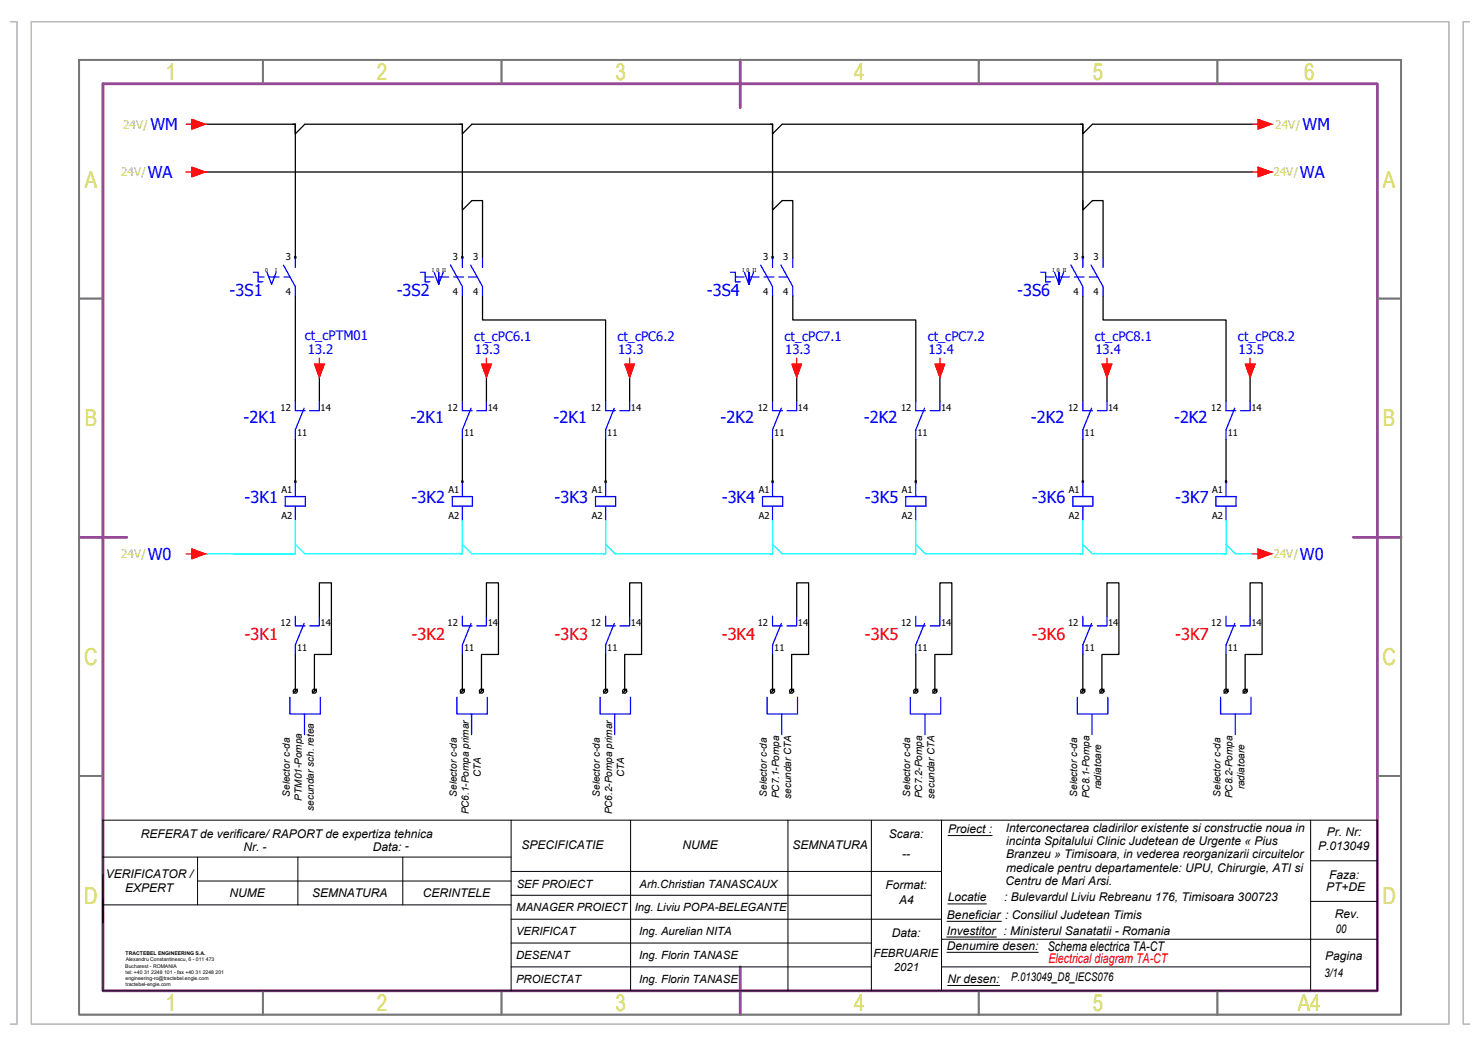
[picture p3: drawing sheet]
<svg xmlns="http://www.w3.org/2000/svg" width="297mm" height="210mm" viewBox="0 0 297 210" stroke-linecap="round" stroke-linejoin="round" font-family="sans-serif">
<!-- layer: CP_LINENORM -->
<path d="M2.1 4.4h1.3v201.1h-1.3M6.3 4.4h284.5v201.1h-284.5zM295 4.4h-1.3v201.1h1.3" fill="none" stroke="#bababa" stroke-width=".25"/>
<!-- layer: CP_FRAME -->
<path d="M20.7 16.8h255.7v182h-255.7zM148.6 12v9.6M15.9 107.8h9.5M271.6 107.8h9.6M148.6 194v9.6" fill="none" stroke="#954a95" stroke-width=".51"/>
<!-- layer: CP_FRREF -->
<g fill="none" stroke="#767676" stroke-width=".36">
<path d="M15.9 12h265.3v191.6h-265.3zM52.8 12v4.8M100.7 12v4.8M196.4 12v4.8M244.3 12v4.8M15.9 59.9h4.8M276.4 59.9h4.8M15.9 155.7h4.8M276.4 155.7h4.8M52.8 198.8v4.8M100.7 198.8v4.8M196.4 198.8v4.8"/>
<path d="M244.3 198.8v4.8"/>
</g>
<!-- layer: c_cartus text -->
<g fill="none" stroke="#000" stroke-width=".2">
<path d="M20.7 175.6v9.6M20.7 172h81.9M39.7 172v9.6M39.7 176.8h62.9M59.8 172v9.6M80.8 172v9.6M102.6 174.9h86.4M102.6 179.7h72.3M102.6 164.6v34.2M126.6 164.6v34.2M158.1 164.6v34.2M174.9 164.6v34.2"/>
<path d="M189 164.6v34.2M190.3 167.7h8.8M263 164.6v34.2M263 172.7h13.4M276.4 164.6h-255.7v34.2h255.7M20.7 181.6h81.9M102.6 184.5h86.4M102.6 189.2h72.3M102.6 194h72.3M189 188.5h87.4M189 194h74M190 188h10"/>
<path d="M190.1 184.9h10.9M190.1 191.1h18.3M190.2 197.8h10.4M190.2 181.4h7.8M263 180.9h13.4"/>
</g>
<!-- layer: a_has_UPU -->
<path d="M276.4 164.6v34.2" fill="none" stroke="#000" stroke-width=".2"/>
<!-- layer: EPLAN311 -->
<g fill="none" stroke="#0ff" stroke-width=".25">
<path d="M41.2 111.1h18.1M58.8 111.1h.5v-1.9l1.9 1.9h31.6M59.3 104.5v4.7M92.3 111.1h.5v-1.9l1.9 1.9h26.8M92.8 104.5v4.7M121.1 111.1h.4v-1.9l2 1.9h31.6M121.5 104.5v4.7M154.6 111.1h.5v-1.9l1.9 1.9h26.8M155.1 104.5v4.7M183.3 111.1h.5v-1.9l1.9 1.9h31.6M183.8 104.5v4.7M216.8 111.1h.5v-1.9l2 1.9h26.8"/>
<path d="M217.3 104.5v4.7M245.6 111.1h.5v-1.9l1.9 1.9h3.3M246.1 104.5v4.7"/>
</g>
<g fill="#f00" stroke="#f00" stroke-width=".2">
<path d="M96.7 73.1h1.9l-1 2.6z"/>
<path d="M125.4 73.1h1.9l-.9 2.6z"/>
<path d="M63.1 73.1h2l-1 2.6z"/>
<path d="M158.9 73.1h2l-1 2.6z"/>
<path d="M187.7 73.1h1.9l-1 2.6z"/>
<path d="M221.2 73.1h1.9l-.9 2.6z"/>
<path d="M249.9 73.1h2l-1 2.6z"/>
<path d="M252.5 24l2.6 .9h-2.6zM252.5 24.9v1l2.6-1z"/>
<path d="M252.5 33.6l2.6 .9h-2.6zM252.5 34.5v1l2.6-1z"/>
<path d="M252.5 110.2l2.6 .9h-2.6zM252.5 111.1v1l2.6-1z"/>
<path d="M38.5 24l2.7 .9h-2.7zM38.5 24.9v1l2.7-1z"/>
<path d="M38.5 33.6l2.7 .9h-2.7zM38.5 34.5v1l2.7-1z"/>
<path d="M38.5 110.2l2.7 .9h-2.7zM38.5 111.1v1l2.7-1z"/>
</g>
<g fill="none" stroke="#f00" stroke-width=".25">
<path d="M37.3 24.9h1.2M37.3 34.5h1.2M38.5 24l2.7 .9-2.7 1zM38.5 33.6l2.7 .9-2.7 1zM251.3 24.9h1.2M251.3 34.5h1.2M252.5 24l2.6 .9-2.6 1zM252.5 33.6l2.6 .9-2.6 1zM63.1 73.1h2l-1 2.6zM64.1 71.9v1.2M96.7 73.1h1.9l-1 2.6zM97.6 71.9v1.2"/>
<path d="M125.4 73.1h1.9l-.9 2.6zM126.4 71.9v1.2M158.9 73.1h2l-1 2.6zM159.9 71.9v1.2M187.7 73.1h1.9l-1 2.6zM188.6 71.9v1.2M221.2 73.1h1.9l-.9 2.6zM222.2 71.9v1.2M249.9 73.1h2l-1 2.6zM250.9 71.9v1.2M37.3 111.1h1.2M38.5 110.2l2.7 .9-2.7 1z"/>
<path d="M251.3 111.1h1.2M252.5 110.2l2.6 .9-2.6 1z"/>
</g>
<!-- layer: 0 -->
<g fill="none" stroke="#000" stroke-width=".25">
<path d="M41.2 34.5h210.1M41.2 24.9h18.1M92.3 24.9h.5v2l1.9-2h60.4v26.8M154.6 24.9h.5v2l1.9-2h60.3v26.8M216.8 24.9h.5v2l2-2h32M59.3 51.7v-26.8v2l1.9-2h31.6v26.8M59.3 59.4v21.1M92.8 40.3v1.9l1.9-1.9h2.1v11.4M92.8 59.4v21.1M96.8 59.4v4.8h24.7v16.3M155.1 40.3v1.9l1.9-1.9h2.1v11.4M155.1 59.4v21.1"/>
<path d="M159.1 59.4v4.8h24.7v16.3M217.3 40.3v1.9l2-1.9h2.1v11.4M217.3 59.4v21.1M221.4 59.4v4.8h24.7v16.3M64.1 75.7v4.8M97.6 75.7v4.8M126.4 75.7v4.8M159.9 75.7v4.8M188.6 75.7v4.8M222.2 75.7v4.8M250.9 75.7v4.8M59.3 88.2v8.6"/>
<path d="M92.8 88.2v8.6M121.5 88.2v8.6M155.1 88.2v8.6M183.8 88.2v8.6M217.3 88.2v8.6M246.1 88.2v8.6M59.3 131.4v7.3M59.7 138.3l-.8 .8M63.5 138.3l-.8 .8M64.1 123.7v-6.7h2.4v14.3h-3.4v7.4M92.8 131.4v7.3M93.2 138.3l-.8 .8"/>
<path d="M97.1 138.3l-.9 .8M97.6 123.7v-6.7h2.4v14.3h-3.4v7.4M121.5 131.4v7.3M121.9 138.3l-.8 .8M125.8 138.3l-.8 .8M126.4 123.7v-6.7h2.4v14.3h-3.4v7.4M155.1 131.4v7.3M155.5 138.3l-.8 .8M159.3 138.3l-.8 .8M159.9 123.7v-6.7h2.4v14.3h-3.4v7.4M183.8 131.4v7.3M184.2 138.3l-.8 .8"/>
<path d="M188.1 138.3l-.9 .8M188.6 123.7v-6.7h2.4v14.3h-3.4v7.4M217.3 131.4v7.3M217.7 138.3l-.8 .8M221.6 138.3l-.9 .8M222.2 123.7v-6.7h2.4v14.3h-3.4v7.4M246.1 131.4v7.3M246.5 138.3l-.9 .8M250.3 138.3l-.8 .8M250.9 123.7v-6.7h2.4v14.3h-3.4v7.4"/>
<circle cx="59.3" cy="138.7" r=".41"/>
<circle cx="63.1" cy="138.7" r=".41"/>
<circle cx="92.8" cy="138.7" r=".41"/>
<circle cx="96.6" cy="138.7" r=".41"/>
<circle cx="121.5" cy="138.7" r=".41"/>
<circle cx="125.4" cy="138.7" r=".41"/>
<circle cx="155" cy="138.7" r=".41"/>
<circle cx="158.9" cy="138.7" r=".41"/>
<circle cx="183.8" cy="138.7" r=".41"/>
<circle cx="187.6" cy="138.7" r=".41"/>
<circle cx="217.3" cy="138.7" r=".41"/>
<circle cx="221.1" cy="138.7" r=".41"/>
<circle cx="246.1" cy="138.7" r=".41"/>
<circle cx="249.9" cy="138.7" r=".41"/>
</g>
<!-- layer: EPLAN100 -->
<g fill="#000">
<circle cx="59.3" cy="51.7" r=".25"/>
<circle cx="92.8" cy="51.7" r=".25"/>
<circle cx="155.1" cy="51.7" r=".25"/>
<circle cx="217.3" cy="51.7" r=".25"/>
<circle cx="59.3" cy="96.8" r=".25"/>
<circle cx="92.8" cy="96.8" r=".25"/>
<circle cx="121.5" cy="96.8" r=".25"/>
<circle cx="155.1" cy="96.8" r=".25"/>
<circle cx="183.8" cy="96.8" r=".25"/>
<circle cx="217.3" cy="96.8" r=".25"/>
<circle cx="246.1" cy="96.8" r=".25"/>
</g>
<!-- layer: EPLAN300 -->
<g fill="none" stroke="#00f" stroke-width=".25">
<path d="M50.8 54.6h1v2h1M51.8 55.6h1.2M53.6 54.7l.9 2.4 .9-2.4M54 55.6h2M56.9 53.2l2.4 4.3v1.9M57 55.6h1.2M59.3 51.7v2M84.4 54.6h.9v2h1M85.3 55.6h1.8M87.1 54.7l.9 2.4v-2.4v2.4l.9-2.4M88.1 55.6h2M90.4 53.2l2.4 4.3v1.9"/>
<path d="M91.1 55.6h2M92.8 51.7v2M94.1 55.6h1.7M94.5 53.2l2.3 4.3v1.9M96.8 51.7v2M146.6 54.6h1v2h1M147.6 55.6h1.7M149.4 54.7l.9 2.4v-2.4v2.4l.9-2.4M150.3 55.6h2M152.7 53.2l2.4 4.3v1.9M153.3 55.6h2M155.1 51.7v2"/>
<path d="M156.3 55.6h1.8M156.7 53.2l2.4 4.3v1.9M159.1 51.7v2M208.9 54.6h1v2h.9M209.9 55.6h1.7M211.7 54.7l.9 2.4v-2.4v2.4l.9-2.4M212.6 55.6h2M214.9 53.2l2.4 4.3v1.9M215.6 55.6h2M217.3 51.7v2M218.6 55.6h1.7M219 53.2l2.4 4.3v1.9"/>
<path d="M221.4 51.7v2M57.2 99.6h4.1v2h-4.1zM59.3 80.5v1.9h1.9M59.3 96.8v2.8M61 81.9l-1.7 4.3v2M64.1 80.5v1.9h-1.9M90.8 99.6h4v2h-4zM92.8 80.5v1.9h1.9M92.8 96.8v2.8M94.5 81.9l-1.7 4.3v2M97.6 80.5v1.9h-1.9M119.5 99.6h4.1v2h-4.1z"/>
<path d="M121.5 80.5v1.9h2M121.5 96.8v2.8M123.3 81.9l-1.8 4.3v2M126.4 80.5v1.9h-2M153 99.6h4.1v2h-4.1zM155.1 80.5v1.9h1.9M155.1 96.8v2.8M156.8 81.9l-1.7 4.3v2M159.9 80.5v1.9h-1.9M181.8 99.6h4v2h-4zM183.8 80.5v1.9h1.9M183.8 96.8v2.8"/>
<path d="M185.6 81.9l-1.8 4.3v2M188.6 80.5v1.9h-1.9M215.3 99.6h4v2h-4zM217.3 80.5v1.9h2M217.3 96.8v2.8M219.1 81.9l-1.8 4.3v2M222.2 80.5v1.9h-2M244 99.6h4.1v2h-4.1zM246.1 80.5v1.9h1.9M246.1 96.8v2.8M247.8 81.9l-1.7 4.3v2M250.9 80.5v1.9h-2"/>
<path d="M59.3 101.6v2.9M92.8 101.6v2.9M121.5 101.6v2.9M155.1 101.6v2.9M183.8 101.6v2.9M217.3 101.6v2.9M246.1 101.6v2.9M59.3 123.7v1.9h1.9M61 125.1l-1.7 4.3v2M64.1 123.7v1.9h-1.9M92.8 123.7v1.9h1.9M94.5 125.1l-1.7 4.3v2"/>
<path d="M97.6 123.7v1.9h-1.9M121.5 123.7v1.9h2M123.3 125.1l-1.8 4.3v2M126.4 123.7v1.9h-2M155.1 123.7v1.9h1.9M156.8 125.1l-1.7 4.3v2M159.9 123.7v1.9h-1.9M183.8 123.7v1.9h1.9M185.6 125.1l-1.8 4.3v2M188.6 123.7v1.9h-1.9M217.3 123.7v1.9h2M219.1 125.1l-1.8 4.3v2"/>
<path d="M222.2 123.7v1.9h-2M246.1 123.7v1.9h1.9M247.8 125.1l-1.7 4.3v2M250.9 123.7v1.9h-2"/>
</g>
<!-- layer: 0 -->
<g fill="none" stroke="#00f" stroke-width=".25">
<path d="M58.2 139.9v3.4h6.1v-3.4M91.7 139.9v3.4h6.1v-3.4M120.4 139.9v3.4h6.1v-3.4M154 139.9v3.4h6.1v-3.4M182.7 139.9v3.4h6.1v-3.4M216.2 139.9v3.4h6.1v-3.4M245 139.9v3.4h6.1v-3.4M61.1 143.3v4.1M94.6 143.3v4.1M123.4 143.3v4.1M156.9 143.3v4.1M185.6 143.3v4.1"/>
<path d="M219.2 143.3v4.1M247.9 143.3v4.1"/>
</g>
<g font-size="4.7" fill="#dddd6e">
<text x="33.3" y="16.1">1</text>
<text x="75.7" y="16.1">2</text>
<text x="123.6" y="16.1">3</text>
<text x="171.5" y="16.1">4</text>
<text x="219.4" y="16">5</text>
<text x="261.7" y="16.1">6</text>
<text x="17" y="37.6">A</text>
<text x="277.6" y="37.6">A</text>
<text x="17" y="85.5">B</text>
<text x="277.6" y="85.5">B</text>
<text x="16.9" y="133.4">C</text>
<text x="277.5" y="133.4">C</text>
<text x="16.9" y="181.3">D</text>
<text x="277.5" y="181.3">D</text>
<text x="33.3" y="202.9">1</text>
<text x="75.7" y="202.9">2</text>
<text x="123.6" y="202.9">3</text>
<text x="171.5" y="202.9">4</text>
<text x="219.4" y="202.8">5</text>
<text x="260.5" y="202.9">A4</text>
</g>
<g font-size="3.3" fill="#00f">
<text x="30.2" y="26.1">WM</text>
<text x="261.4" y="26.1">WM</text>
<text x="29.6" y="35.7">WA</text>
<text x="260.9" y="35.7">WA</text>
<text x="46.1" y="59.4">-3S1</text>
<text x="79.6" y="59.4">-3S2</text>
<text x="141.9" y="59.4">-3S4</text>
<text x="204.1" y="59.4">-3S6</text>
<text x="48.9" y="84.9">-2K1</text>
<text x="82.4" y="84.9">-2K1</text>
<text x="111.1" y="84.9">-2K1</text>
<text x="144.6" y="84.9">-2K2</text>
<text x="173.4" y="84.9">-2K2</text>
<text x="206.9" y="84.9">-2K2</text>
<text x="235.6" y="84.9">-2K2</text>
<text x="49.1" y="100.9">-3K1</text>
<text x="82.6" y="100.9">-3K2</text>
<text x="111.3" y="100.9">-3K3</text>
<text x="144.9" y="100.9">-3K4</text>
<text x="173.6" y="100.9">-3K5</text>
<text x="207.1" y="100.9">-3K6</text>
<text x="235.9" y="100.9">-3K7</text>
<text x="29.6" y="112.3">W0</text>
<text x="260.9" y="112.3">W0</text>
</g>
<g font-size="3.3" fill="#f00">
<text x="49.1" y="128.3">-3K1</text>
<text x="82.6" y="128.3">-3K2</text>
<text x="111.3" y="128.3">-3K3</text>
<text x="144.9" y="128.3">-3K4</text>
<text x="173.6" y="128.3">-3K5</text>
<text x="207.1" y="128.3">-3K6</text>
<text x="235.9" y="128.3">-3K7</text>
</g>
<text font-size="2.7" x="210.3" y="190.8">Schema electrica TA-CT</text>
<text font-size="2.7" fill="#f00" x="210.4" y="193.3">Electrical diagram TA-CT</text>
<g font-size="2.6" fill="#00f">
<text x="61.2" y="68.3">ct_cPTM01</text>
<text x="61.8" y="71.1">13.2</text>
<text x="95.2" y="68.5">ct_cPC6.1</text>
<text x="95.3" y="71.1">13.3</text>
<text x="123.9" y="68.5">ct_cPC6.2</text>
<text x="124.1" y="71.1">13.3</text>
<text x="157.4" y="68.5">ct_cPC7.1</text>
<text x="157.6" y="71.1">13.3</text>
<text x="186.2" y="68.5">ct_cPC7.2</text>
<text x="186.3" y="71.1">13.4</text>
<text x="219.7" y="68.5">ct_cPC8.1</text>
<text x="219.8" y="71.1">13.4</text>
<text x="248.5" y="68.5">ct_cPC8.2</text>
<text x="248.6" y="71.1">13.5</text>
</g>
<g font-size="2.4" fill="#a5dd6e">
<text x="24.7" y="25.8">24V/</text>
<text x="256" y="25.8">24V/</text>
<text x="24.3" y="35.4">24V/</text>
<text x="255.6" y="35.4">24V/</text>
<text x="24.3" y="112">24V/</text>
<text x="255.6" y="112">24V/</text>
</g>
<g font-size="2.4">
<text x="190.3" y="167.2">Proiect :</text>
<text x="201.9" y="166.9">Interconectarea cladirilor existente si constructie noua in</text>
<text x="266.3" y="167.8">Pr. Nr:</text>
<text x="28.2" y="168.1">REFERAT de verificare/ RAPORT de expertiza tehnica</text>
<text x="48.9" y="170.7">Nr. -</text>
<text x="74.8" y="170.7">Data: -</text>
<text x="104.6" y="170.4">SPECIFICATIE</text>
<text x="137" y="170.4">NUME</text>
<text x="159.1" y="170.4">SEMNATURA</text>
<text x="178.4" y="168.2">Scara:</text>
<text x="181.1" y="172.1">--</text>
<text x="201.9" y="172.2">Branzeu » Timisoara, in vederea reorganizarii circuitelor</text>
<text x="202" y="169.6">incinta Spitalului Clinic Judetean de Urgente « Pius</text>
<text x="264.6" y="170.5">P.013049</text>
<text x="21.2" y="176.3">VERIFICATOR /</text>
<text x="25.1" y="178.9">EXPERT</text>
<text x="177.7" y="178.5">Format:</text>
<text x="201.8" y="177.6">Centru de Mari Arsi.</text>
<text x="202" y="174.9">medicale pentru departamentele: UPU, Chirurgie, ATI si</text>
<text x="266.1" y="178.7">PT+DE</text>
<text x="266.7" y="176.4">Faza:</text>
<text x="46.1" y="180">NUME</text>
<text x="62.7" y="180">SEMNATURA</text>
<text x="84.8" y="180">CERINTELE</text>
<text x="180.5" y="181.5">A4</text>
<text x="190.1" y="184.4">Beneficiar : Consiliul Judetean Timis</text>
<text x="190.2" y="180.9">Locatie</text>
<text x="201.5" y="180.9">: Bulevardul Liviu Rebreanu 176, Timisoara 300723</text>
<text x="267.9" y="184.1">Rev.</text>
<text x="179" y="188.1">Data:</text>
<text x="190" y="187.5">Investitor : Ministerul Sanatatii - Romania</text>
<text x="190.1" y="190.6">Denumire desen:</text>
<text x="268.1" y="187.1">00</text>
<text x="190.2" y="197.2">Nr desen:</text>
<text x="203" y="196.9">P.013049_D8_IECS076</text>
<text x="265.9" y="196">3/14</text>
<text x="266" y="192.7">Pagina</text>
</g>
<g font-size="2.3">
<text x="103.7" y="178.3">SEF PROIECT</text>
<text x="128.3" y="178.3">Arh.Christian TANASCAUX</text>
<text x="103.6" y="182.9">MANAGER PROIECT</text>
<text x="127.4" y="182.9">Ing. Liviu POPA-BELEGANTE</text>
<text x="103.6" y="187.6">VERIFICAT</text>
<text x="128.3" y="187.6">Ing. Aurelian NITA</text>
<text x="103.6" y="192.4">DESENAT</text>
<text x="103.6" y="197.2">PROIECTAT</text>
<text x="128.3" y="192.4">Ing. Florin TANASE</text>
<text x="128.3" y="197.2">Ing. Florin TANASE</text>
<text x="175.3" y="192">FEBRUARIE</text>
<text x="179.4" y="194.8">2021</text>
</g>
<g font-size="2">
<text x="96.5" y="155.9" transform="rotate(-90 96.5 155.9)">CTA</text>
<text x="125.3" y="155.9" transform="rotate(-90 125.3 155.9)">CTA</text>
<text x="58.2" y="159.8" transform="rotate(-90 58.2 159.8)">Selector c-da</text>
<text x="60.6" y="160.6" transform="rotate(-90 60.6 160.6)">PTM01-Pompa</text>
<text x="91.7" y="159.8" transform="rotate(-90 91.7 159.8)">Selector c-da</text>
<text x="120.4" y="159.8" transform="rotate(-90 120.4 159.8)">Selector c-da</text>
<text x="153.9" y="159.8" transform="rotate(-90 153.9 159.8)">Selector c-da</text>
<text x="156.4" y="160.2" transform="rotate(-90 156.4 160.2)">PC7.1-Pompa</text>
<text x="158.8" y="160.3" transform="rotate(-90 158.8 160.3)">secundar CTA</text>
<text x="182.7" y="159.8" transform="rotate(-90 182.7 159.8)">Selector c-da</text>
<text x="185.1" y="160.2" transform="rotate(-90 185.1 160.2)">PC7.2-Pompa</text>
<text x="187.5" y="160.3" transform="rotate(-90 187.5 160.3)">secundar CTA</text>
<text x="216.2" y="159.8" transform="rotate(-90 216.2 159.8)">Selector c-da</text>
<text x="218.6" y="160.2" transform="rotate(-90 218.6 160.2)">PC8.1-Pompa</text>
<text x="221" y="158.4" transform="rotate(-90 221 158.4)">radiatoare</text>
<text x="244.9" y="159.8" transform="rotate(-90 244.9 159.8)">Selector c-da</text>
<text x="247.4" y="160.2" transform="rotate(-90 247.4 160.2)">PC8.2-Pompa</text>
<text x="249.8" y="158.4" transform="rotate(-90 249.8 158.4)">radiatoare</text>
<text x="63" y="162.7" transform="rotate(-90 63 162.7)">secundar sch. retea</text>
<text x="94.1" y="163.4" transform="rotate(-90 94.1 163.4)">PC6.1-Pompa primar</text>
<text x="122.8" y="163.4" transform="rotate(-90 122.8 163.4)">PC6.2-Pompa primar</text>
</g>
<g font-size="1.9">
<text x="57.4" y="52.1">3</text>
<text x="90.9" y="52.1">3</text>
<text x="95" y="52.1">3</text>
<text x="153.2" y="52.1">3</text>
<text x="157.2" y="52.1">3</text>
<text x="215.4" y="52.1">3</text>
<text x="219.5" y="52.1">3</text>
<text x="57.4" y="59.3">4</text>
<text x="90.9" y="59.3">4</text>
<text x="95" y="59.3">4</text>
<text x="153.2" y="59.3">4</text>
<text x="157.2" y="59.3">4</text>
<text x="215.4" y="59.3">4</text>
<text x="219.5" y="59.3">4</text>
<text x="56.3" y="82.5">12</text>
<text x="64.4" y="82.4">14</text>
<text x="89.8" y="82.5">12</text>
<text x="97.9" y="82.4">14</text>
<text x="118.6" y="82.5">12</text>
<text x="126.6" y="82.4">14</text>
<text x="152.1" y="82.5">12</text>
<text x="160.2" y="82.4">14</text>
<text x="180.8" y="82.5">12</text>
<text x="188.9" y="82.4">14</text>
<text x="214.4" y="82.5">12</text>
<text x="222.4" y="82.4">14</text>
<text x="243.1" y="82.5">12</text>
<text x="251.1" y="82.4">14</text>
<text x="59.6" y="87.6">11</text>
<text x="93.1" y="87.6">11</text>
<text x="121.9" y="87.6">11</text>
<text x="155.4" y="87.6">11</text>
<text x="184.1" y="87.6">11</text>
<text x="217.7" y="87.6">11</text>
<text x="246.4" y="87.6">11</text>
<text x="56.5" y="99">A1</text>
<text x="90" y="99">A1</text>
<text x="118.8" y="99">A1</text>
<text x="152.3" y="99">A1</text>
<text x="181" y="99">A1</text>
<text x="214.5" y="99">A1</text>
<text x="243.3" y="99">A1</text>
<text x="56.5" y="104.2">A2</text>
<text x="90" y="104.2">A2</text>
<text x="118.8" y="104.2">A2</text>
<text x="152.3" y="104.2">A2</text>
<text x="181" y="104.2">A2</text>
<text x="214.5" y="104.2">A2</text>
<text x="243.3" y="104.2">A2</text>
<text x="56.3" y="125.6">12</text>
<text x="64.4" y="125.6">14</text>
<text x="89.8" y="125.6">12</text>
<text x="97.9" y="125.6">14</text>
<text x="118.6" y="125.6">12</text>
<text x="126.6" y="125.6">14</text>
<text x="152.1" y="125.6">12</text>
<text x="160.2" y="125.6">14</text>
<text x="180.8" y="125.6">12</text>
<text x="188.9" y="125.6">14</text>
<text x="214.4" y="125.6">12</text>
<text x="222.4" y="125.6">14</text>
<text x="243.1" y="125.6">12</text>
<text x="251.1" y="125.6">14</text>
<text x="59.6" y="130.7">11</text>
<text x="93.1" y="130.7">11</text>
<text x="121.9" y="130.7">11</text>
<text x="155.4" y="130.7">11</text>
<text x="184.1" y="130.7">11</text>
<text x="217.7" y="130.7">11</text>
<text x="246.4" y="130.7">11</text>
</g>
<g font-size="1.1">
<text x="53.2" y="54.7">0</text>
<text x="55.2" y="54.7">I</text>
<text x="86.7" y="54.7">I 0</text>
<text x="88.8" y="54.7">II</text>
<text x="149" y="54.7">I 0</text>
<text x="151" y="54.7">II</text>
<text x="211.3" y="54.7">I 0</text>
<text x="213.3" y="54.7">II</text>
</g>
<g font-size="1">
<text x="25.2" y="191.6">TRACTEBEL ENGINEERING S.A.</text>
<text x="25.2" y="194.2">Bucharest - ROMANIA</text>
<text x="25.2" y="196.7">engineering-ro@tractebel.engie.com</text>
<text x="25.2" y="195.4">tel: +40 31 2248 101 - fax +40 31 2248 201</text>
<text x="25.2" y="197.9">tractebel-engie.com</text>
<text x="25.2" y="192.9">Alexandru Constantinescu, 6 - 011 473</text>
</g>
</svg>
